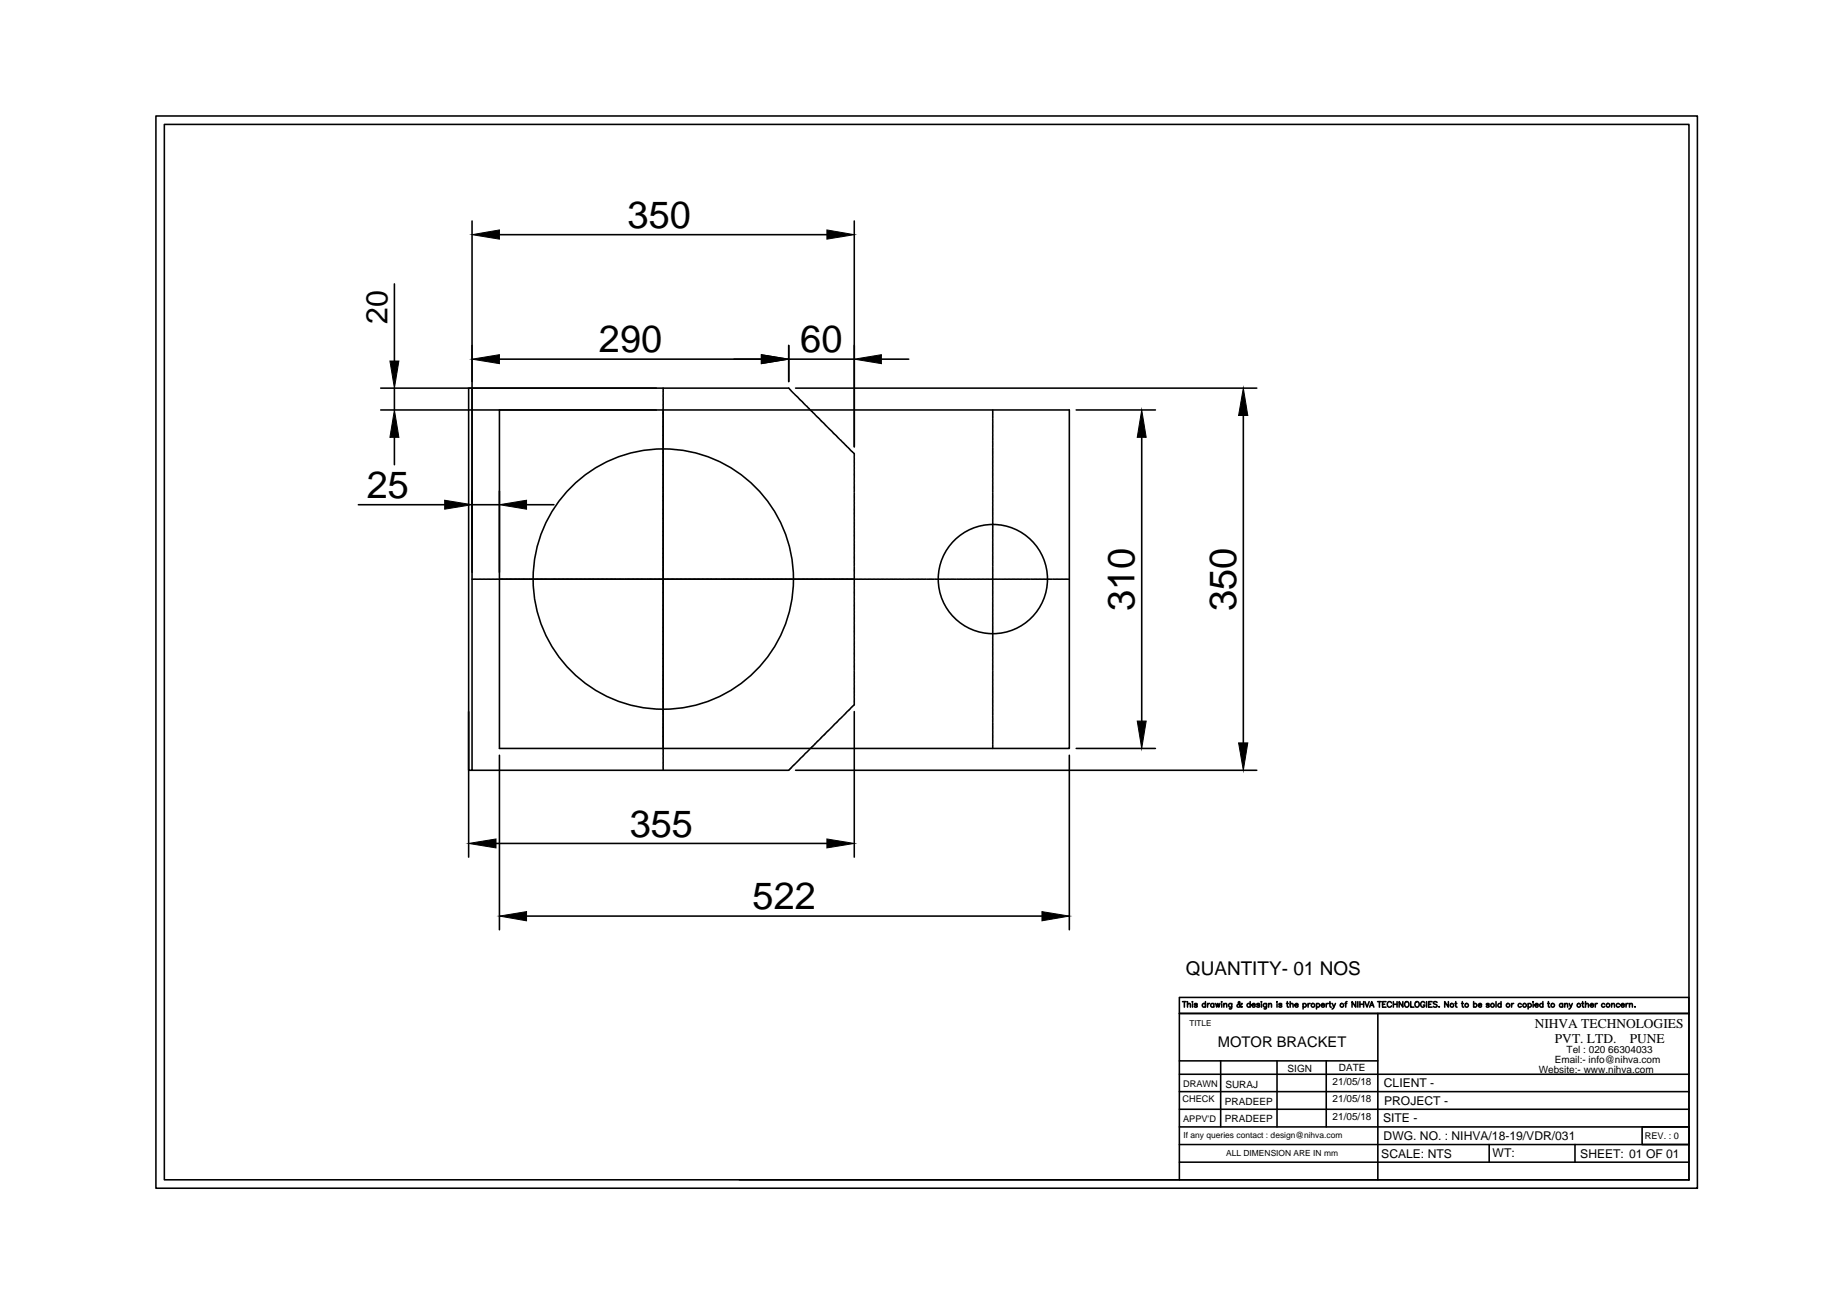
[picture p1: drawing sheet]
<svg xmlns="http://www.w3.org/2000/svg" width="297mm" height="210mm" viewBox="0 0 297 210" stroke-linecap="round" stroke-linejoin="round" font-family="sans-serif">
<!-- layer: 0 -->
<g fill="none" stroke="#000" stroke-width=".25">
<path d="M25.1 18.7h247.9v172.4h-247.9zM26.4 20h245.2v169.8h-245.2zM75.9 35.5v56.6M80.3 37.7h52.7M137.4 35.5v36.4M63.4 45.7v12.4M80.3 57.8h42.1M126.8 55.6v5.8M126.8 57.8h10.6M141.7 57.8h4.4M61.2 65.9h110.8v54.5h-91.7v-54.5M61.2 62.4h65.6l.3 .2"/>
<path d="M63.4 62.4v3.5M63.4 70.3v4.4M106.7 62.4v.5M106.7 62.9v.1M106.7 63.1v.4M106.7 63.6v.1M106.7 63.8v.4M106.7 64.3v.1M106.7 64.5v.5M106.7 65.1h.1M106.7 65.2v.4M106.7 65.7v.1"/>
<path d="M106.7 65.9v.5M106.7 66.4v.1M106.7 66.6v.4M106.7 67.1v.1M106.7 67.3v.5M106.7 67.8v.1M106.7 68v.5M106.7 68.6v.1M106.7 68.7v.5M106.7 69.2v.1M106.7 69.4v.5M106.7 70h.1"/>
<path d="M106.7 70.1v.5M106.7 70.6v.1M106.7 70.9v.4M106.7 71.4h.1M106.7 71.5v.5M106.7 72.1v.1M106.7 72.2v.5M106.7 72.8h.1M106.7 72.9v.5M106.7 73.5v.1M106.7 73.6v.5M106.7 74.2h.1"/>
<path d="M106.7 74.3v.5M106.7 74.9v.1M106.7 75v.5M106.7 75.6v.1M106.7 75.8v.4M106.7 76.3v.1M106.7 76.4v.5M106.7 77v.1M106.7 77.2v.4M106.7 77.7v.1M106.7 77.8v.5M106.7 78.4v.1"/>
<path d="M106.7 78.6v.4M106.7 79.1h.1M106.7 79.3v.4M106.7 79.8v.1M106.7 80v.4M127.1 62.7l.1 .1M127.2 62.9l.3 .2M127.6 63.2v.1M127.7 63.4l.3 .3M127.9 62.4h74.2M128.1 63.7l.1 .1M128.2 63.8l.3 .4"/>
<path d="M128.6 64.2l.1 .1M128.7 64.3l.3 .3M129.1 64.7l.1 .1M129.2 64.8l.3 .3M129.6 65.2v.1M129.7 65.3l.3 .3M130.1 65.7v.1M130.2 65.8l.3 .4M130.6 66.2h.1M130.7 66.3l.3 .3M131.1 66.7h.1M131.2 66.8l.3 .3"/>
<path d="M131.6 67.2v.1M131.7 67.3l.3 .3M132.1 67.7v.1M132.2 67.8l.3 .3M132.6 68.2h.1M132.7 68.3l.3 .3M133.1 68.7h.1M133.2 68.8l.3 .3M133.6 69.2h.1M133.7 69.3l.3 .3M134 69.7l.1 .1M134.2 69.8l.3 .3"/>
<path d="M134.5 70.2h.1M134.7 70.3l.3 .3M135.1 70.7h.1M135.2 70.8l.3 .3M135.6 71.1v.1M135.7 71.3l.3 .3M136 71.7h.1M136.2 71.8l.3 .3M136.5 72.2h.1M136.7 72.3l.3 .3M137 72.6l.1 .1M137.2 72.8l.2 .2v.4"/>
<path d="M137.4 73.5v.1M137.4 73.6v.5M137.4 74.2h.1M137.4 74.3v.5M137.4 74.9v.1M137.4 75v.5M137.4 75.6v.1M137.4 75.8v.4M137.4 76.3v.1M137.4 76.4v.5M137.4 77v.1M137.4 77.2v.4"/>
<path d="M137.4 77.7v.1M137.4 77.8v.5M137.4 78.4v.1M137.4 78.6v.4M137.4 79.1h.1M137.4 79.3v.4M137.4 79.8v.1M137.4 80v.4M159.7 65.9v.5M159.7 66.4v.1M159.7 66.6v.4M159.7 67.1v.1"/>
<path d="M159.7 67.3v.5M159.7 67.8v.1M159.7 68v.5M159.7 68.6v.1M159.7 68.7v.5M159.7 69.2v.1M159.7 69.4v.5M159.7 70h.1M159.7 70.1v.5M159.7 70.6v.1M159.7 70.9v.4M159.7 71.4h.1"/>
<path d="M159.7 71.5v.5M159.7 72.1v.1M159.7 72.2v.5M159.7 72.8h.1M159.7 72.9v.5M159.7 73.5v.1M159.7 73.6v.5M159.7 74.2h.1M159.7 74.3v.5M159.7 74.9v.1M159.7 75v.5M159.7 75.6v.1"/>
<path d="M159.7 75.8v.4M159.7 76.3v.1M159.7 76.4v.5M159.7 77v.1M159.7 77.2v.4M159.7 77.7v.1M159.7 77.8v.5M159.7 78.4v.1M159.7 78.6v.4M159.7 79.1h.1M159.7 79.3v.4M159.7 79.8v.1"/>
<path d="M159.7 80v.4M173.1 65.9h12.7M183.6 70.3v45.7M200 66.8v52.7M57.6 81.2h13.9M75.9 93.2h.4M75.9 81.2h4.4M76.4 93.2h.1M76.6 93.2h.4M77.1 93.2h.1M77.3 93.2h.4M77.8 93.2h.1"/>
<path d="M78 93.2h.4M78.5 93.2h.1M78.7 93.2h.4M79.2 93.2h.1M79.4 93.2h.4M79.9 93.2h.1M80.1 93.2h.6M80.8 93.2h.6M81.5 93.2h.6M82.2 93.2h.6M82.9 93.2h.6M83.6 93.2h.6"/>
<path d="M84.3 93.2h.6M84.7 81.2h4.4M85 93.2h.6M85.7 93.2h.6M86.4 93.2h.6M87.1 93.2h.6M87.8 93.2h.6M88.5 93.2h.6M89.2 93.2h.6M89.9 93.2h.6M90.6 93.2h.6M91.3 93.2h.6"/>
<path d="M92 93.2h.6M92.7 93.2h.7M93.4 93.2h.6M94.1 93.2h.7M94.8 93.2h.6M95.5 93.2h.7M96.2 93.2h.7M97 93.2h.6M97.6 93.2h.7M98.4 93.2h.5M99 93.2h.7M99.8 93.2h.5"/>
<path d="M100.5 93.2h.6M101.1 93.2h.7M101.9 93.2h.6M102.5 93.2h.7M103.3 93.2h.6M104 93.2h.6M104.7 93.2h.6M105.4 93.2h.6M106.1 93.2h.6M106.7 80.5v.1M106.7 80.7v.4M106.7 81.2v.1"/>
<path d="M106.7 81.4v.4M106.7 81.9v.1M106.7 82.1v.4M106.7 82.6v.1M106.7 82.7v.5M106.7 83.3v.1M106.7 83.5v.4M106.7 84v.1M106.7 84.2v.4M106.7 84.7v.1M106.7 84.9v.4M106.7 85.4v.1"/>
<path d="M106.7 85.6v.4M106.7 86.1v.1M106.7 86.3v.4M106.7 86.8v.1M106.7 87v.4M106.7 87.5v.1M106.7 87.7v.4M106.7 88.2v.1M106.7 88.4v.4M106.7 88.9v.1M106.7 89.1v.4M106.7 89.6v.1"/>
<path d="M106.7 89.8v.4M106.7 90.3v.1M106.7 90.5v.4M106.7 91v.1M106.7 91.2v.4M106.7 91.7v.1M106.7 91.9v.5M106.7 92.4v.1M106.7 92.6v.4M106.7 93.1v.1M106.7 93.3v.5M106.7 93.8v.1"/>
<path d="M106.7 94v.4M106.7 94.5v.1M106.7 94.7v.5M106.7 95.2v.1M106.7 95.4v.4M106.7 96h.1M106.7 96.1v.4M106.7 96.6v.1M106.7 96.8v.5M106.7 97.4h.1M106.7 97.5v.4M106.7 98v.1"/>
<path d="M106.7 98.2v.5M106.7 98.7v.1M106.7 98.9v.4M106.7 99.4v.2M106.7 99.6v.5M106.8 93.2h.6M107.5 93.2h.6M108.2 93.2h.6M108.9 93.2h.6M109.6 93.2h.6M110.3 93.2h.6M111 93.2h.6"/>
<path d="M111.7 93.2h.6M112.4 93.2h.6M113.1 93.2h.6M113.8 93.2h.6M114.5 93.2h.6M115.2 93.2h.6M115.9 93.2h.6M116.6 93.2h.6M117.3 93.2h.6M118 93.2h.6M118.7 93.2h.6M119.4 93.2h.6"/>
<path d="M120.1 93.2h.6M120.8 93.2h.6M121.5 93.2h.6M122.2 93.2h.6M122.9 93.2h.6M123.6 93.2h.7M124.3 93.2h.6M125 93.2h.7M125.7 93.2h.6M126.4 93.2h.7M127.1 93.2h.7M127.9 93.2h.6"/>
<path d="M128.5 93.2h.7M129.3 93.2h.6M129.9 93.2h.7M130.7 93.2h.6M131.4 93.2h.6M132.1 93.2h.6M132.8 93.2h.6M133.4 93.2h.7M134.2 93.2h.6M134.9 93.2h.6M135.6 93.2h.6M136.3 93.2h.6"/>
<path d="M137 93.2h.6M137.4 80.5v.1M137.4 80.7v.4M137.4 81.2v.1M137.4 81.4v.4M137.4 81.9v.1M137.4 82.1v.4M137.4 82.6v.1M137.4 82.7v.5M137.4 83.3v.1M137.4 83.5v.4M137.4 84v.1"/>
<path d="M137.4 84.2v.4M137.4 84.7v.1M137.4 84.9v.4M137.4 85.4v.1M137.4 85.6v.4M137.4 86.1v.1M137.4 86.3v.4M137.4 86.8v.1M137.4 87v.4M137.4 87.5v.1M137.4 87.7v.4M137.4 88.2v.1"/>
<path d="M137.4 88.4v.4M137.4 88.9v.1M137.4 89.1v.4M137.4 89.6v.1M137.4 89.8v.4M137.4 90.3v.1M137.4 90.5v.4M137.4 91v.1M137.4 91.2v.4M137.4 91.7v.1M137.4 91.9v.5M137.4 92.4v.1"/>
<path d="M137.4 92.6v.4M137.4 93.1v.1M137.4 93.3v.5M137.4 93.8v.1M137.4 94v.4M137.4 94.5v.1M137.4 94.7v.5M137.4 95.2v.1M137.4 95.4v.4M137.4 96h.1M137.4 96.1v.4M137.4 96.6v.1"/>
<path d="M137.4 96.8v.5M137.4 97.4h.1M137.4 97.5v.4M137.4 98v.1M137.4 98.2v.5M137.4 98.7v.1M137.4 98.9v.4M137.4 99.4v.2M137.4 99.6v.5M137.7 93.2h.1M137.9 93.2h.4M138.4 93.2h.1"/>
<path d="M138.6 93.2h.4M139.1 93.2h.1M139.2 93.2h.5M139.8 93.2h.1M140 93.2h.4M140.5 93.2h.1M140.6 93.2h.5M141.2 93.2h.1M141.4 93.2h.4M141.9 93.2h.1M142.1 93.2h.4M142.6 93.2h.1"/>
<path d="M142.8 93.2h.4M143.3 93.2h.1M143.5 93.2h.4M144 93.2h.1M144.2 93.2h.4M144.7 93.2h.1M144.9 93.2h.4M145.4 93.2h.1M145.6 93.2h.4M146.1 93.2h.1M146.3 93.2h.4M146.8 93.2h.1"/>
<path d="M147 93.2h.4M147.5 93.2h.1M147.7 93.2h.4M148.2 93.2h.1M148.4 93.2h.4M148.9 93.2h.1M149.1 93.2h.4M149.6 93.2h.1M149.8 93.2h.4M150.3 93.2h.1M150.5 93.2h.4M151 93.2h.1"/>
<path d="M151.2 93.2h.5M151.7 93.2h.1M151.9 93.2h.4M152.4 93.2h.1M152.6 93.2h.4M153.1 93.2h.1M153.3 93.2h.4M153.9 93.2h.1M154 93.2h.4M154.5 93.2h.1M154.7 93.2h.5M155.3 93.2h.1"/>
<path d="M155.4 93.2h.4M155.9 93.2h.1M156.1 93.2h.5M156.6 93.2h.1M156.8 93.2h.4M157.3 93.2h.2M157.5 93.2h.5M158 93.2h.1M158.2 93.2h.5M158.8 93.2h.1M158.9 93.2h.5M159.4 93.2h.1"/>
<path d="M159.6 93.2h.5M159.7 80.5v.1M159.7 80.7v.4M159.7 81.2v.1M159.7 81.4v.4M159.7 81.9v.1M159.7 82.1v.4M159.7 82.6v.1M159.7 82.7v.5M159.7 83.3v.1M159.7 83.5v.4M159.7 84v.1"/>
<path d="M159.7 84.2v.4M159.7 84.7v.1M159.7 84.9v.4M159.7 85.4v.1M159.7 85.6v.4M159.7 86.1v.1M159.7 86.3v.4M159.7 86.8v.1M159.7 87v.4M159.7 87.5v.1M159.7 87.7v.4M159.7 88.2v.1"/>
<path d="M159.7 88.4v.4M159.7 88.9v.1M159.7 89.1v.4M159.7 89.6v.1M159.7 89.8v.4M159.7 90.3v.1M159.7 90.5v.4M159.7 91v.1M159.7 91.2v.4M159.7 91.7v.1M159.7 91.9v.5M159.7 92.4v.1"/>
<path d="M159.7 92.6v.4M159.7 93.1v.1M159.7 93.3v.5M159.7 93.8v.1M159.7 94v.4M159.7 94.5v.1M159.7 94.7v.5M159.7 95.2v.1M159.7 95.4v.4M159.7 96h.1M159.7 96.1v.4M159.7 96.6v.1"/>
<path d="M159.7 96.8v.5M159.7 97.4h.1M159.7 97.5v.4M159.7 98v.1M159.7 98.2v.5M159.7 98.7v.1M159.7 98.9v.4M159.7 99.4v.2M159.7 99.6v.5M160.2 93.2h.1M160.3 93.2h.5M160.8 93.2h.1"/>
<path d="M161.1 93.2h.4M161.6 93.2h.1M161.7 93.2h.5M162.3 93.2h.1M162.4 93.2h.5M163 93.2h.1M163.1 93.2h.5M163.7 93.2h.1M163.8 93.2h.5M164.4 93.2h.1M164.6 93.2h.4M165.1 93.2h.1"/>
<path d="M165.2 93.2h.5M165.8 93.2h.1M166 93.2h.4M166.5 93.2h.1M166.6 93.2h.5M167.2 93.2h.1M167.4 93.2h.4M167.9 93.2h.1M168 93.2h.5M168.6 93.2h.1M168.8 93.2h.4M169.3 93.2h.1"/>
<path d="M169.5 93.2h.4M170 93.2h.1M170.2 93.2h.4M170.7 93.2h.1M170.9 93.2h.4M171.4 93.2h.1M171.5 93.2h.5M75.4 114.5v23.4M106.7 100.1v.1M106.7 100.3v.5M106.7 100.9v.1M106.7 101v.5"/>
<path d="M106.7 101.5v.1M106.7 101.7v.5M106.7 102.3h.1M106.7 102.4v.5M106.7 102.9v.1M106.7 103.2v.4M106.7 103.7h.1M106.7 103.8v.5M106.7 104.4v.1M106.7 104.5v.5M106.7 105.1h.1M106.7 105.2v.5"/>
<path d="M106.7 105.8v.1M106.7 105.9v.5M106.7 106.5h.1M106.7 106.6v.5M106.7 107.2v.1M106.7 107.3v.5M106.7 107.9v.1M106.7 108.1v.4M106.7 108.6v.1M106.7 108.7v.5M106.7 109.3v.1M106.7 109.5v.4"/>
<path d="M106.7 110v.1M106.7 110.1v.5M106.7 110.7v.1M106.7 110.9v.4M106.7 111.4v.1M106.7 111.6v.4M106.7 112.1v.1M106.7 112.3v.4M106.7 112.8v.1M106.7 113v.4M106.7 113.5v.1M106.7 113.7v.4"/>
<path d="M106.7 114.2v.1M106.7 114.4v.4M106.7 114.9v.1M106.7 115.1v.4M106.7 115.6v.1M106.7 115.8v.4M106.7 116.3v.1M106.7 116.5v.4M106.7 117v.1M106.7 117.2v.4M106.7 117.7v.1M106.7 117.9v.4"/>
<path d="M106.7 118.4v.1M106.7 118.6v.4M106.7 119.1v.1M106.7 119.3v.4M106.7 119.8v.1M131 119.7l-.3 .3M131.1 119.6v.1M131.5 119.2l-.3 .3M131.6 119.1v.1M132 118.7l-.3 .3M132.1 118.6h.1M132.5 118.2l-.3 .3"/>
<path d="M132.6 118.1v.1M133 117.7l-.3 .4M133.1 117.6v.1M133.5 117.2l-.3 .3M133.6 117.1v.1M134 116.7l-.3 .3M134.1 116.6l-.1 .1M134.5 116.2l-.3 .3M134.6 116.1l-.1 .1M135 115.7l-.3 .4M135.1 115.6v.1M135.5 115.3l-.3 .3"/>
<path d="M135.6 115.1v.1M136 114.8l-.3 .2M136.1 114.6l-.1 .1M136.5 114.2l-.3 .3M136.6 114.1l-.1 .1M137 113.7l-.3 .4M137.1 113.6l-.1 .1M137.4 100.1v.1M137.4 100.3v.5M137.4 100.9v.1M137.4 101v.5M137.4 101.5v.1"/>
<path d="M137.4 101.7v.5M137.4 102.3h.1M137.4 102.4v.5M137.4 102.9v.1M137.4 103.2v.4M137.4 103.7h.1M137.4 103.8v.5M137.4 104.4v.1M137.4 104.5v.5M137.4 105.1h.1M137.4 105.2v.5M137.4 105.8v.1"/>
<path d="M137.4 105.9v.5M137.4 106.5h.1M137.4 106.6v.5M137.4 107.2v.1M137.4 107.3v.5M137.4 107.9v.1M137.4 108.1v.4M137.4 108.6v.1M137.4 108.7v.5M137.4 109.3v.1M137.4 109.5v.4M137.4 110v.1"/>
<path d="M137.4 110.1v.5M137.4 110.7v.1M137.4 110.9v.4M137.4 111.4v.1M137.4 111.6v.4M137.4 112.1v.1M137.4 112.3v.4M137.4 112.8v.1M137.4 113v.4l-.2 .2M137.4 114.5v23.4M159.7 100.1v.1M159.7 100.3v.5"/>
<path d="M159.7 100.9v.1M159.7 101v.5M159.7 101.5v.1M159.7 101.7v.5M159.7 102.3h.1M159.7 102.4v.5M159.7 102.9v.1M159.7 103.2v.4M159.7 103.7h.1M159.7 103.8v.5M159.7 104.4v.1M159.7 104.5v.5"/>
<path d="M159.7 105.1h.1M159.7 105.2v.5M159.7 105.8v.1M159.7 105.9v.5M159.7 106.5h.1M159.7 106.6v.5M159.7 107.2v.1M159.7 107.3v.5M159.7 107.9v.1M159.7 108.1v.4M159.7 108.6v.1M159.7 108.7v.5"/>
<path d="M159.7 109.3v.1M159.7 109.5v.4M159.7 110v.1M159.7 110.1v.5M159.7 110.7v.1M159.7 110.9v.4M159.7 111.4v.1M159.7 111.6v.4M159.7 112.1v.1M159.7 112.3v.4M159.7 112.8v.1M159.7 113v.4"/>
<path d="M159.7 113.5v.1M159.7 113.7v.4M159.7 114.2v.1M159.7 114.4v.4M159.7 114.9v.1M159.7 115.1v.4M159.7 115.6v.1M159.7 115.8v.4M159.7 116.3v.1M159.7 116.5v.4M159.7 117v.1M159.7 117.2v.4"/>
<path d="M159.7 117.7v.1M159.7 117.9v.4M159.7 118.4v.1M159.7 118.6v.4M159.7 119.1v.1M159.7 119.3v.4M159.7 119.8v.1M79.8 135.7h53.2M80.3 121.5v28M106.7 120v.4M106.7 120.5v.1M106.7 120.7v.4"/>
<path d="M106.7 121.2v.1M106.7 121.4v.4M106.7 121.9v.1M106.7 122.1v.4M106.7 122.6v.1M106.7 122.8v.4M106.7 123.3v.1M106.7 123.5v.4M127.1 123.7l-.3 .2h-50.9v-61.5h-.5v61.5h.5M127.2 123.6h-.1M127.5 123.2l-.3 .3M127.6 123v.1"/>
<path d="M127.9 123.9h74.2M128 122.7l-.3 .3M128.2 122.6h-.1M128.5 122.2l-.3 .3M128.7 122.1h-.1M129 121.7l-.3 .3M129.2 121.6l-.1 .1M129.5 121.2l-.3 .3M129.6 121.1h.1M130 120.7l-.3 .3M130.1 120.6h.1M130.5 120.2l-.3 .3"/>
<path d="M130.7 120.1h-.1M159.7 120v.4M172 121.5v28M173.1 120.4h12.7M84.7 147.3h82.9M189.7 178.4h81.9M189.7 175.6h81.9M189.7 172.8h81.9M189.7 170.6h31.9M190.2 161.1h.6M190.5 161.1v.9M191 161.6l.2-.2h.2v.6"/>
<path d="M191 161.1v.9M191.8 161.1v.1zM191.8 161.4v.6M192.5 161.5l-.1-.1h-.3v.2l.4 .1v.2l-.1 .1-.3-.1M193.9 161.5a.28 .28 0 0 0-.5 0 .28 .28 0 0 0 0 .4 .28 .28 0 0 0 .5 0M193.9 161.1v.9M194.2 161.4v.6M194.5 161.4h-.2l-.1 .3M195.2 161.5a.28 .28 0 0 0-.4 0 .28 .28 0 0 0 0 .4 .28 .28 0 0 0 .4 0M195.2 161.4v.6M195.5 161.4l.2 .6 .1-.6 .2 .6 .2-.6M196.3 170.6v10.7"/>
<path d="M196.5 161.1v.1zM196.5 161.4v.6M196.8 161.6l.2-.2h.2l.1 .6M196.8 161.4v.6M198.1 161.4l-.1 .8h-.3M198.1 161.5a.28 .28 0 0 0-.4 0 .28 .28 0 0 0 0 .4 .28 .28 0 0 0 .4 0M199.8 161.5l-.1-.1a.53 .53 0 0 1-.7 .5v-.2l.4-.4-.1-.2-.1 .1v.2l.4 .6 .2-.1M201.1 161.5a.28 .28 0 0 0-.5 0 .28 .28 0 0 0 0 .4 .28 .28 0 0 0 .5 0M201.1 161.1v.9M201.4 161.7h.5a.28 .28 0 0 0-.4-.3 .28 .28 0 0 0-.2 .3 .28 .28 0 0 0 .3 .3l.3-.1M202.6 161.5l-.2-.1h-.2v.2l.3 .1 .1 .2-.2 .1-.3-.1M202.9 161.1v.1z"/>
<path d="M202.9 161.4v.6M203.7 161.4l-.1 .8h-.3M203.7 161.5a.28 .28 0 0 0-.4 0 .28 .28 0 0 0 0 .4 .28 .28 0 0 0 .4 0M204 161.6l.2-.2h.2l.1 .6M204 161.4v.6M205.4 161.1v.1zM205.4 161.4v.6M205.4 170.6v10.7M206.1 161.5l-.1-.1h-.3v.2l.4 .1v.2l-.1 .1-.3-.1M206.9 161.4h.3M207 161.1v.7l.2 .2M207.5 161.6l.2-.2h.2l.1 .6"/>
<path d="M207.5 161.1v.9M208.3 161.7h.5a.28 .28 0 0 0-.4-.3 .28 .28 0 0 0-.2 .3 .28 .28 0 0 0 .3 .3l.3-.1M209.6 161.5a.28 .28 0 0 1 .4 0 .28 .28 0 0 1 0 .4 .28 .28 0 0 1-.4 0M209.6 161.4v.9M210.4 161.4v.6M210.7 161.4h-.2l-.1 .3M211.7 161.5a.28 .28 0 0 1 .4 0 .28 .28 0 0 1 0 .4 .28 .28 0 0 1-.4 0M211.7 161.4v.9M212.5 161.7h.5a.28 .28 0 0 0-.3-.3 .28 .28 0 0 0-.3 .3 .28 .28 0 0 0 .3 .3l.3-.1M213.3 161.4v.6M213.3 170.6v10.7M213.6 161.4h-.2l-.1 .3"/>
<path d="M213.8 161.4h.3M213.9 161.1v.7l.2 .2M214.3 161.4l.2 .6 .3-.6M214.5 162l-.3 .3M216.3 161.4h.3M216.6 161.1l-.2 .2v.7M218 161.1v.9l-.6-.9v.9M218.4 161.1v.9M218.7 161.1v.9M218.7 161.5h.6M219.3 161.1v.9M219.5 161.1l.4 .9 .3-.9"/>
<path d="M220.3 162l.3-.9 .4 .9M220.4 161.7h.4M221.5 161.1h.6M221.6 163v26.8M221.8 161.1v.9M222.3 161.5h.4M222.9 161.1h-.6v.9h.6M223.8 161.3a.38 .38 0 0 0-.5-.2 .38 .38 0 0 0-.2 .6 .35 .35 0 0 0 .3 .3 .35 .35 0 0 0 .4-.2M224.1 161.5h.6M224.1 161.1v.9M224.7 161.1v.9M225.6 161.1v.9l-.6-.9v.9"/>
<path d="M226.1 161.1a.42 .42 0 0 1 .5 .5 .42 .42 0 0 1-.5 .4l-.2-.3zM226.9 161.1v.9h.5M227.6 161.2l.1-.1a.42 .42 0 0 1 .5 .5 .42 .42 0 0 1-.5 .4l-.1-.3zM229.1 161.3a.33 .33 0 0 0-.4-.2 .33 .33 0 0 0-.2 .3v.3a.32 .32 0 0 0 .3 .3 .32 .32 0 0 0 .3-.3h-.2M229.4 161.1v.9M229.8 161.5h.3M230.3 161.1h-.5v.9h.5M231.1 161.2l-.2-.1-.4 .1 .1 .2 .5 .3v.2l-.2 .1-.4-.1M231.4 162h.1zM232.9 161.1v.9l-.6-.9v.9M234 161.4h.3M234.1 161.1v.7l.2 .2"/>
<path d="M235 161.4h.3M235.2 161.1v.7l.2 .2M237 161.5a.28 .28 0 0 1 .4 0 .28 .28 0 0 1 0 .4 .28 .28 0 0 1-.4 0M237 161.1v.9M237.8 161.7h.5a.28 .28 0 0 0-.3-.3 .28 .28 0 0 0-.3 .3 .28 .28 0 0 0 .3 .3l.3-.1M239.5 161.5l-.2-.1h-.2v.2l.4 .1v.2l-.2 .1-.3-.1M240.6 161.1v.9M241.4 161.5a.28 .28 0 0 0-.4 0 .28 .28 0 0 0 0 .4 .28 .28 0 0 0 .4 0M241.4 161.1v.9M243.1 161.4v.6M243.4 161.4h-.2l-.1 .3M244.7 161.5a.28 .28 0 0 0-.5 0 .28 .28 0 0 0 0 .4 .28 .28 0 0 0 .5 0"/>
<path d="M245.8 161.5a.28 .28 0 0 1 .4 0 .28 .28 0 0 1 0 .4 .28 .28 0 0 1-.4 0M245.8 161.4v.9M246.6 161.1v.1zM246.6 161.4v.6M246.9 161.7h.5a.28 .28 0 0 0-.3-.3 .28 .28 0 0 0-.3 .3 .28 .28 0 0 0 .3 .3l.3-.1M248.1 161.5a.28 .28 0 0 0-.4 0 .28 .28 0 0 0 0 .4 .28 .28 0 0 0 .4 0M248.1 161.1v.9M248.9 161.4h.3M249 161.1v.7l.2 .2M251.3 161.5a.28 .28 0 0 0-.4 0 .28 .28 0 0 0 0 .4 .28 .28 0 0 0 .4 0M251.3 161.4v.6M251.6 161.6l.3-.2h.2v.6"/>
<path d="M251.6 161.4v.6M252.4 161.4l.2 .6 .3-.6M252.6 162l-.3 .3M254.4 161.4h.3M254.5 161.1v.7l.2 .2M255 161.6l.2-.2h.2l.1 .6M255 161.1v.9M255.7 161.7h.6a.28 .28 0 0 0-.4-.3 .28 .28 0 0 0-.2 .3 .28 .28 0 0 0 .3 .3l.3-.1M256.6 161.4v.6M256.9 161.4h-.2l-.1 .3M258.1 161.5a.28 .28 0 0 0-.4 0 .28 .28 0 0 0 0 .4 .28 .28 0 0 0 .4 0M259.2 161.6l.2-.2h.2v.6"/>
<path d="M259.2 161.4v.6M260.4 161.5a.28 .28 0 0 0-.4 0 .28 .28 0 0 0 0 .4 .28 .28 0 0 0 .4 0M260.7 161.7h.5a.28 .28 0 0 0-.3-.3 .28 .28 0 0 0-.3 .3 .28 .28 0 0 0 .3 .3l.3-.1M261.5 161.4v.6M261.8 161.4h-.2l-.1 .3M262.1 161.6l.2-.2h.2v.6M262.1 161.4v.6M262.9 162h.1zM118.9 189.8h152.7M189.7 189.8v-26.8h81.9h-81.9v-2.6h81.9v29.4M189.7 181.3h81.9M189.7 184.1h81.9"/>
<path d="M189.7 186.9h81.9M239.5 184.1v2.8M253.3 184.1v2.8M264.1 181.3h7.5v2.8h-7.5z"/>
<circle cx="106.7" cy="93.1" r="20.9"/>
<circle cx="159.7" cy="93.1" r="8.8"/>
<circle cx="211.2" cy="161.7" r=".29"/>
<circle cx="215.8" cy="161.7" r=".29"/>
<circle cx="233.5" cy="161.7" r=".29"/>
<circle cx="235.9" cy="161.7" r=".29"/>
<circle cx="240" cy="161.7" r=".29"/>
<circle cx="242.5" cy="161.7" r=".29"/>
<circle cx="245.2" cy="161.7" r=".29"/>
<circle cx="249.7" cy="161.7" r=".29"/>
<circle cx="253.9" cy="161.7" r=".29"/>
<circle cx="258.6" cy="161.7" r=".29"/>
</g>
<g fill="#000" stroke="#000" stroke-width=".16">
<path d="M75.9 37.7l4.4-.7v1.5zM133 37l4.4 .7-4.4 .8zM62.7 58.1h1.4l-.7 4.3zM75.9 57.8l4.4-.7v1.4zM122.4 57.1l4.4 .7-4.4 .7zM137.4 57.8l4.3-.7v1.4zM63.4 65.9l.7 4.4h-1.4zM183.6 65.9l.7 4.4h-1.4zM200 62.4l.7 4.4h-1.5zM71.5 80.5l4.4 .7-4.4 .7zM80.3 81.2l4.4-.7v1.4zM182.9 116h1.4l-.7 4.4z"/>
<path d="M199.2 119.5h1.5l-.7 4.4zM75.4 135.7l4.4-.8v1.5zM133 134.9l4.4 .8-4.4 .7zM80.3 147.3l4.4-.7v1.5zM167.6 146.6l4.4 .7-4.4 .8z"/>
</g>
<g font-size="6.1">
<text x="100.9" y="36.6">350</text>
<text x="96.3" y="56.6">290</text>
<text x="128.7" y="56.6">60</text>
<text x="59" y="80.1">25</text>
<text x="182.5" y="98.3" transform="rotate(-90 182.5 98.3)">310</text>
<text x="198.8" y="98.3" transform="rotate(-90 198.8 98.3)">350</text>
<text x="101.3" y="134.6">355</text>
<text x="121" y="146.2">522</text>
</g>
<text font-size="4.9" x="62.3" y="52.1" transform="rotate(-90 62.3 52.1)">20</text>
<text font-size="3" x="190.7" y="156.7">QUANTITY- 01 NOS</text>
<text font-size="2.4" x="195.8" y="168.3">MOTOR BRACKET</text>
<g font-size="2.2">
<text x="246.8" y="165.3">NIHVA TECHNOLOGIES</text>
<text x="250.1" y="167.8">PVT. LTD.</text>
<text x="262.1" y="167.8">PUNE</text>
</g>
<g font-size="1.9">
<text x="222.6" y="174.9">CLIENT -</text>
<text x="222.6" y="177.7">PROJECT -</text>
<text x="222.4" y="180.5">SITE -</text>
<text x="222.5" y="183.4">DWG. NO. : NIHVA/18-19/VDR/031</text>
<text x="222.1" y="186.2">SCALE: NTS</text>
<text x="240" y="186.2">WT:</text>
<text x="254.1" y="186.2">SHEET: 01 OF 01</text>
</g>
<g font-size="1.6">
<text x="207.1" y="172.4">SIGN</text>
<text x="215.3" y="172.3">DATE</text>
<text x="247.5" y="172.6">Website:- www.nihva.com</text>
<text x="250" y="171.1">Email:- info@nihva.com</text>
<text x="251.9" y="169.4">Tel : 020 66304033</text>
<text x="197" y="177.7">PRADEEP</text>
<text x="197.1" y="175">SURAJ</text>
<text x="214.3" y="174.5">21/05/18</text>
<text x="214.3" y="177.3">21/05/18</text>
<text x="197" y="180.5">PRADEEP</text>
<text x="214.3" y="180.2">21/05/18</text>
</g>
<g font-size="1.5">
<text x="190.2" y="177.3">CHECK</text>
<text x="190.3" y="174.8">DRAWN</text>
<text x="190.3" y="180.5">APPV'D</text>
<text x="264.5" y="183.2">REV. : 0</text>
</g>
<g font-size="1.4">
<text x="190.3" y="183.1">If any queries contact : design@nihva.com</text>
<text x="197.2" y="186">ALL DIMENSION ARE IN mm</text>
</g>
<text font-size="1.3" x="191.3" y="165">TITLE</text>
</svg>
